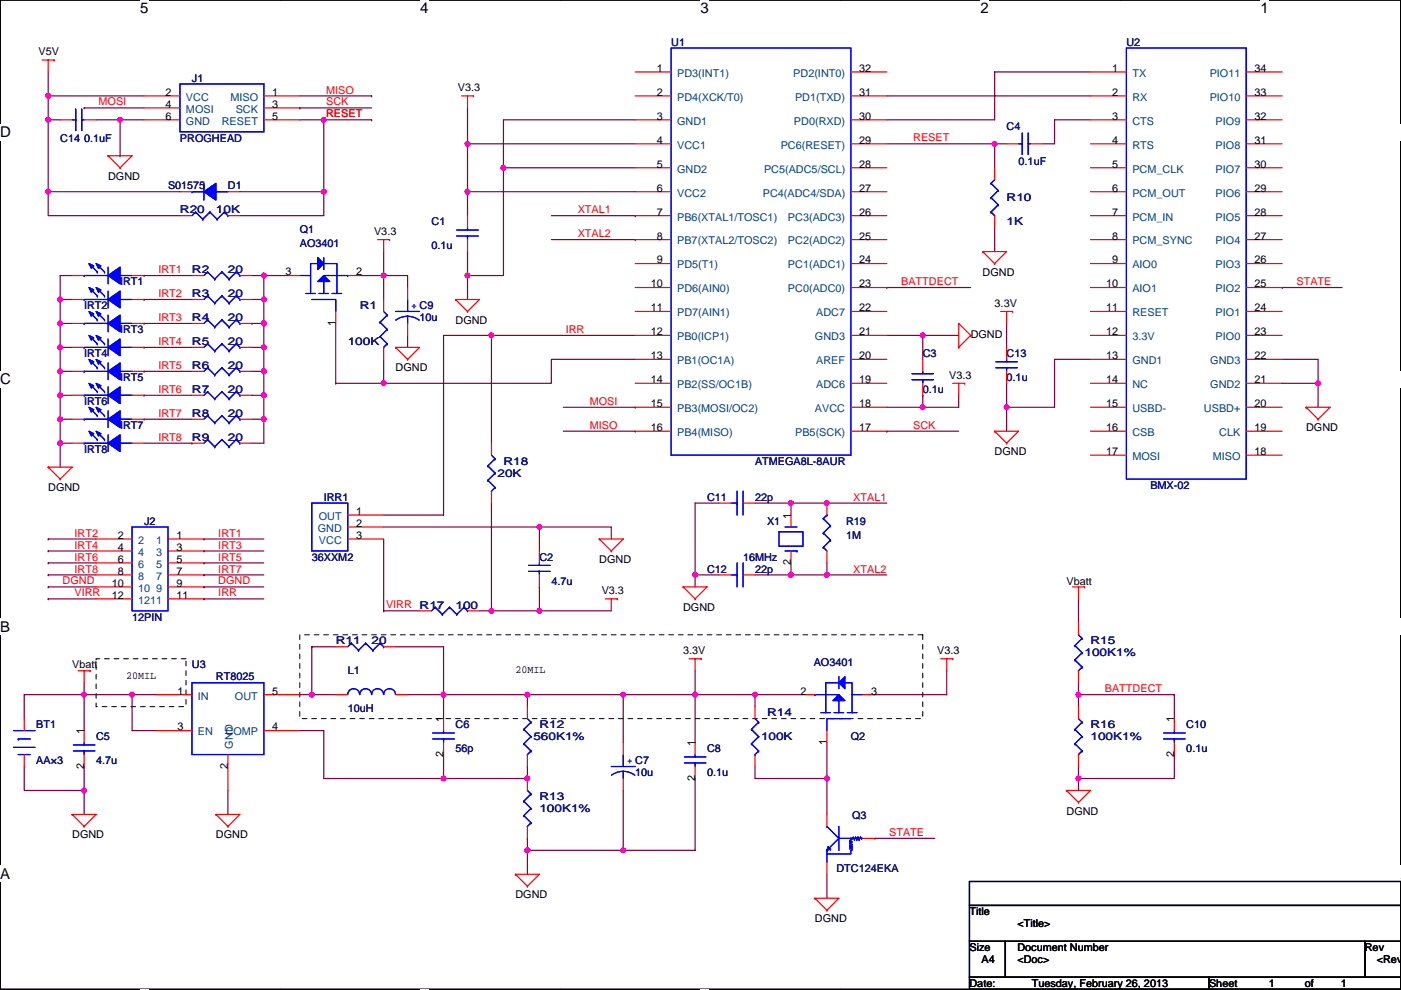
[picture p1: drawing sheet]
<svg xmlns="http://www.w3.org/2000/svg" width="297mm" height="210mm" viewBox="0 0 297 210" stroke-linecap="round" stroke-linejoin="round" font-family="sans-serif">
<path d="M.1 0h296.9v209.8h-296.9z" fill="none" stroke="#000" stroke-width=".25"/>
<g fill="#fff">
<path d="M29.7 0h1.8v3.5h-1.8z"/>
<path d="M29.7 209.8l1.8 .1z"/>
</g>
<path d="M59.4 0h.1M59.4 209.8h.1" fill="none" stroke="#000" stroke-width=".25"/>
<g fill="#fff">
<path d="M89.1 0h1.8v3.5h-1.8z"/>
<path d="M89.1 209.8l1.8 .1z"/>
</g>
<path d="M118.8 0h.1M118.8 209.8h.1" fill="none" stroke="#000" stroke-width=".25"/>
<g fill="#fff">
<path d="M148.5 0h1.8v3.5h-1.8z"/>
<path d="M148.5 209.8l1.8 .1z"/>
</g>
<path d="M178.2 0h.1M178.2 209.8h.1" fill="none" stroke="#000" stroke-width=".25"/>
<g fill="#fff">
<path d="M207.9 0h1.7v3.5h-1.7z"/>
<path d="M207.9 209.8l1.7 .1z"/>
</g>
<path d="M237.6 0h.1M237.6 209.8h.1" fill="none" stroke="#000" stroke-width=".25"/>
<g fill="#fff">
<path d="M267.3 0h1.7v3.5h-1.7z"/>
<path d="M267.3 209.8l1.7 .1z"/>
<path d="M.1 26.2h2.2v3.6h-2.2z"/>
<path d="M297 26.2v3.6z"/>
<path d="M.1 78.7h2.2v3.5h-2.2z"/>
<path d="M297 78.7v3.5z"/>
</g>
<path d="M.1 52.5h.1M297 52.5h.1" fill="none" stroke="#000" stroke-width=".25"/>
<g fill="#fff">
<path d="M.1 131.1h2.1v3.6h-2.1z"/>
<path d="M297 131.1v3.6z"/>
</g>
<path d="M.1 104.9h.1M297 104.9h.1" fill="none" stroke="#000" stroke-width=".25"/>
<g fill="#fff">
<path d="M0 183.6h2.2v3.5h-2.2z"/>
<path d="M297 183.6v3.5z"/>
</g>
<path d="M.1 157.4h.1M297 157.4h.1M205.5 199.7h7.7v7.6h-7.7zM205.5 187h91.5v5h-91.5zM205.5 192h91.5v7.7h-91.5zM213.2 199.7h76.2v7.6h-76.2zM289.4 199.7h7.6v7.6h-7.6zM205.5 207.3h50.8v2.5h-50.8zM256.3 207.3h40.7v2.5h-40.7z" fill="none" stroke="#000" stroke-width=".25"/>
<g fill="none" stroke="#800040" stroke-width=".25">
<path d="M10.2 15.3v5h20.3M231.2 15.3h-20.3v10.1h-22.9M10.2 25.4v15.3h28M10.2 25.4h.1M10.2 20.3v5.1h2.6M10.2 20.3h.1M17.8 22.9h.1M17.8 22.9h12.7M20.4 25.4h5.1v7.6M25.5 33h.1M25.5 25.4h5M63.6 22.9h.1"/>
<path d="M63.6 20.3h15.2M63.6 22.9h15.2M63.6 25.4h15.2M68.6 25.4h.1M68.6 25.4v15.3M78.8 20.3h.1M78.8 25.4h.1M99.1 30.5h.1M99.1 22.9v7.6M99.1 30.5v10.2M99.1 30.5h35.6M106.7 35.6h.1"/>
<path d="M106.7 35.6h28M106.7 35.6v22.8h-7.6v-5M134.7 25.4h-28v10.2M188 20.3h43.2M188 30.5h22.9M210.9 30.5h2.5M210.9 30.5h.1M210.9 30.5v5.1M231.2 25.4h-7.6v5.1h-2.6M10.2 40.7v5h28M15.3 58.4h-2.5v5.1M30.5 58.4h.1"/>
<path d="M30.5 58.4h10.2M50.9 40.7h17.7M53.4 58.4h2.5M55.9 58.4h5.1M55.9 58.4h.1M55.9 58.4v10.2M68.6 40.7v5h-17.7M76.3 58.4h5M81.3 58.4h.1M81.3 53.4v5M81.3 58.4h5.1v2.6M81.3 58.4v5.1"/>
<path d="M99.1 40.7h.1M99.1 40.7v5M99.1 53.4h.1M99.1 58.4v5.1M99.1 40.7h35.6M116.9 45.7h17.8M116.9 50.8h17.8M134.7 45.7h.1M134.7 50.8h.1M210.9 48.3v5.1M12.8 63.5h2.5M12.8 63.5h.1"/>
<path d="M12.8 68.6h2.5M12.8 68.6h.1M12.8 73.7h2.5M12.8 78.8h.1M12.8 78.8h2.5M12.8 73.7h.1M12.8 63.5v20.3M30.5 78.8h.1M30.5 68.6h.1M30.5 73.7h.1M30.5 63.5h.1M30.5 68.6h10.2"/>
<path d="M30.5 78.8h10.2M30.5 73.7h10.2M30.5 63.5h10.2M53.4 63.5h2.5M53.4 68.6h.1M53.4 73.7h2.5M53.4 78.8h2.5M53.4 68.6h2.5M55.9 63.5h.1M55.9 68.6v5.1M55.9 73.7h.1M55.9 78.8h.1"/>
<path d="M55.9 73.7v20.3h-2.5M71.2 68.6v12.7M81.3 76.2v5.1M86.4 71.1v2.6M104.2 71.1h-10.2v38.1h-12.7M104.2 71.1h.1M104.2 71.1h30.5M104.2 71.1v22.9M134.7 76.2h-17.8v5.1h-35.6M188 71.1h7.6M188 61h.1M188 61h17.8"/>
<path d="M195.6 71.1h.1M195.6 71.1v5.1M195.6 71.1h7.7M213.4 68.6v5.1M231.2 76.2h-7.6v10.2h-10.2M271.8 61h.1M271.8 76.2h7.7v5.1M271.8 61h12.7M12.8 83.8h.1M12.8 83.8v5.1M12.8 88.9h.1M12.8 88.9v5.1"/>
<path d="M12.8 94h.1M12.8 94v5.1M12.8 88.9h2.5M12.8 83.8h2.5M12.8 94h2.5M30.5 88.9h.1M30.5 83.8h.1M30.5 88.9h10.2M30.5 83.8h10.2M30.5 94h10.2M40.7 94h.1M53.4 83.8h2.5"/>
<path d="M53.4 88.9h2.5M55.9 88.9h.1M55.9 83.8h.1M71.2 81.3h.1M71.2 81.3h10.1M119.4 86.4h15.3M119.4 91.5h15.3M134.7 86.4h.1M134.7 91.5h.1M188 86.4h7.6M188 91.5h.1M188 91.5h15.3"/>
<path d="M195.6 83.8h.1M195.6 83.8v2.6M203.3 83.8v2.6h-7.7M213.4 86.4h.1M213.4 81.3v5.1M213.4 86.4v5.1M271.8 81.3h7.7M279.5 81.3h.1M279.5 81.3v5.1M10.2 114.3h.1M10.2 116.9h.1M10.2 119.4h.1"/>
<path d="M10.2 114.3h10.2M10.2 116.9h10.2M10.2 119.4h10.2M43.2 114.3h.1M43.2 116.9h.1M43.2 119.4h.1M43.2 114.3h12.7M43.2 116.9h12.7M43.2 119.4h12.7M81.3 114.3v15.3M81.3 111.8h33.1M104.2 106.7v22.9"/>
<path d="M114.4 111.8h.1M114.4 111.8v5.1M114.4 111.8h15.2v2.5M152.5 106.7h-5.1v15.2M160.1 106.7h7.6M167.7 106.7h.1M167.7 119.4v2.5M167.7 106.7v2.5M167.7 106.7h20.3M175.3 106.7h.1M175.3 119.4v2.5M10.2 121.9h.1"/>
<path d="M10.2 124.5h.1M10.2 127h.1M10.2 121.9h10.2M10.2 124.5h10.2M10.2 127h10.2M43.2 121.9h.1M43.2 124.5h.1M43.2 127h.1M43.2 121.9h12.7M43.2 124.5h12.7M43.2 127h12.7M66.1 137.2h5.1"/>
<path d="M66.1 137.2h.1M66.1 137.2v10.1M81.3 129.6h.1M81.3 129.6h7.7M83.9 137.2h10.1v10.1M101.7 129.6h2.5M104.2 129.6h.1M104.2 129.6h10.2M114.4 124.5h.1M114.4 129.6h15.2M114.4 124.5v5.1M147.4 121.9h5.1"/>
<path d="M147.4 121.9h.1M147.4 121.9v2.6M160.1 121.9h7.6M167.7 121.9h.1M167.7 121.9h20.3M175.3 121.9h.1M228.7 127v5.1M17.8 147.3h10.2M17.8 147.3h.1M17.8 144.8v2.5M17.8 147.3h-12.7v5.1M17.8 147.3v7.7"/>
<path d="M28 147.3v7.7h5.1M28 147.3h.1M28 147.3h5.1M63.6 155h5v10.1h25.4M63.6 147.3h2.5M66.1 147.3h5.1M86.4 147.3h7.6M94 147.3v5.1M94 147.3h.1M94 147.3h76.2M111.8 147.3v2.6M111.8 147.3h.1"/>
<path d="M132.1 147.3v10.2M132.1 147.3h.1M147.4 147.3v10.2M147.4 142.3v5M147.4 147.3h.1M160.1 147.3h.1M160.1 147.3v2.6M175.3 157.5v7.6M200.7 142.3v5h-15.2M228.7 147.3h.1M228.7 147.3v2.6M228.7 147.3h20.3"/>
<path d="M228.7 144.8v2.5M249 147.3h.1M249 147.3v5.1M5.1 162.6v5.1h12.7v-5.1M17.8 167.7h.1M17.8 167.7v5M48.3 167.7v5M94 160v5.1M94 165.1h.1M111.8 162.6h.1M111.8 177.8v2.6h20.3M111.8 177.8h.1"/>
<path d="M111.8 162.6v2.5h-17.8M132.1 167.7v12.7M147.4 165.1v15.3h-15.3M160.1 162.6v2.5h15.2M175.3 165.1h.1M175.3 165.1v7.6M185.5 177.8h.1M185.5 177.8h12.7M228.7 165.1h.1M228.7 162.6v2.5M228.7 165.1v2.6M249 160v5.1h-20.3"/>
<path d="M111.8 180.4h.1M111.8 180.4v5M132.1 180.4h.1M175.3 185.4v5.1"/>
</g>
<g fill="#f0f" stroke="#f0f" stroke-width=".25">
<circle cx="111.8" cy="180.3" r=".5"/>
<circle cx="111.8" cy="165.1" r=".5"/>
<circle cx="94" cy="147.3" r=".5"/>
<circle cx="132.1" cy="180.3" r=".5"/>
<circle cx="17.8" cy="167.6" r=".5"/>
<circle cx="28" cy="147.3" r=".5"/>
<circle cx="17.8" cy="147.3" r=".5"/>
<circle cx="147.4" cy="147.3" r=".5"/>
<circle cx="132.1" cy="147.3" r=".5"/>
<circle cx="210.9" cy="30.5" r=".5"/>
<circle cx="55.9" cy="68.6" r=".5"/>
<circle cx="55.9" cy="63.5" r=".5"/>
<circle cx="55.9" cy="78.7" r=".5"/>
<circle cx="55.9" cy="73.7" r=".5"/>
<circle cx="55.9" cy="88.9" r=".5"/>
<circle cx="81.3" cy="58.4" r=".5"/>
<circle cx="81.3" cy="81.3" r=".5"/>
<circle cx="55.9" cy="58.4" r=".5"/>
<circle cx="55.9" cy="83.8" r=".5"/>
<circle cx="12.7" cy="63.5" r=".5"/>
<circle cx="12.7" cy="68.6" r=".5"/>
<circle cx="12.7" cy="78.7" r=".5"/>
<circle cx="12.7" cy="83.8" r=".5"/>
<circle cx="12.7" cy="88.9" r=".5"/>
<circle cx="12.7" cy="94" r=".5"/>
<circle cx="99.1" cy="30.5" r=".5"/>
<circle cx="99.1" cy="40.6" r=".5"/>
<circle cx="106.7" cy="35.6" r=".5"/>
<circle cx="99.1" cy="58.4" r=".5"/>
<circle cx="104.2" cy="129.5" r=".5"/>
<circle cx="114.3" cy="129.5" r=".5"/>
<circle cx="114.3" cy="111.8" r=".5"/>
<circle cx="195.6" cy="71.1" r=".5"/>
<circle cx="195.6" cy="86.4" r=".5"/>
<circle cx="111.8" cy="147.3" r=".5"/>
<circle cx="213.4" cy="86.4" r=".5"/>
<circle cx="279.4" cy="81.3" r=".5"/>
<circle cx="12.7" cy="73.7" r=".5"/>
<circle cx="94" cy="165.1" r=".5"/>
<circle cx="175.3" cy="165.1" r=".5"/>
<circle cx="228.6" cy="147.3" r=".5"/>
<circle cx="228.6" cy="165.1" r=".5"/>
<circle cx="66.1" cy="147.3" r=".5"/>
<circle cx="160.1" cy="147.3" r=".5"/>
<circle cx="104.2" cy="71.1" r=".5"/>
<circle cx="175.3" cy="106.7" r=".5"/>
<circle cx="167.7" cy="106.7" r=".5"/>
<circle cx="167.7" cy="121.9" r=".5"/>
<circle cx="175.3" cy="121.9" r=".5"/>
<circle cx="147.4" cy="121.9" r=".5"/>
<circle cx="68.6" cy="25.4" r=".5"/>
<circle cx="68.6" cy="40.6" r=".5"/>
<circle cx="10.2" cy="40.6" r=".5"/>
<circle cx="10.2" cy="25.4" r=".5"/>
<circle cx="10.2" cy="20.3" r=".5"/>
<circle cx="25.4" cy="25.4" r=".5"/>
</g>
<g fill="none" stroke="#f00" stroke-width=".25">
<path d="M9 12.7h2.5M10.2 12.7v2.6M11.5 12.7h.1M134.7 15.3h7.6M180.4 15.3h7.6M231.2 15.3h7.6M264.2 15.3h7.6M12.8 25.4h2.5M17.8 25.4h2.6M22.9 33h5.1l-2.5 2.6M22.9 33h.1M22.9 33l2.6 2.6"/>
<path d="M25.5 35.6h.1M30.5 20.3h7.7M30.5 22.9h7.7M30.5 25.4h7.7M55.9 20.3h7.7M55.9 22.9h7.7M55.9 25.4h7.7M97.9 20.3h2.5M99.1 20.3v2.6M100.4 20.3h.1M134.7 20.3h7.6M134.7 25.4h7.6"/>
<path d="M134.7 30.5h7.6M134.7 35.6h7.6M180.4 20.3h7.6M180.4 25.4h7.6M180.4 30.5h7.6M180.4 35.6h7.6M210.9 35.6v2.5M213.4 30.5h2.6M218.5 30.5h2.5M231.2 20.3h7.6M231.2 25.4h7.6M231.2 30.5h7.6"/>
<path d="M231.2 35.6h7.6M264.2 20.3h7.6M264.2 25.4h7.6M264.2 30.5h7.6M264.2 35.6h7.6M15.3 58.4h2.5M28 58.4h2.5M38.2 40.7h2.5M38.2 45.7h2.5M40.7 58.4h2.5M48.3 40.7h2.6M48.3 45.7h2.6"/>
<path d="M50.9 58.4h2.5M61 58.4h2.6M73.7 58.4h2.6M80.1 50.8h2.5M81.3 50.8v2.6M82.6 50.8h.1M99.1 45.7v2.6M99.1 50.8v2.6M134.7 50.8h7.6M134.7 40.7h7.6M134.7 45.7h7.6M134.7 55.9h7.6"/>
<path d="M180.4 50.8h7.6M180.4 40.7h7.6M180.4 45.7h7.6M180.4 55.9h7.6M208.3 53.4h5.1l-2.5 2.5M208.3 53.4h.1M208.3 53.4l2.6 2.5M210.9 55.9h.1M210.9 45.7v2.6M231.2 50.8h7.6M231.2 40.7h7.6M231.2 45.7h7.6"/>
<path d="M231.2 55.9h7.6M264.2 50.8h7.6M264.2 40.7h7.6M264.2 45.7h7.6M264.2 55.9h7.6M15.3 73.7h2.5M15.3 78.8h2.5M15.3 63.5h2.5M15.3 68.6h2.5M28 73.7h2.5M28 78.8h2.5M28 63.5h2.5"/>
<path d="M28 68.6h2.5M40.7 73.7h2.5M40.7 78.8h2.5M40.7 63.5h2.5M40.7 68.6h2.5M50.9 73.7h2.5M50.9 78.8h2.5M50.9 63.5h2.5M50.9 68.6h2.5M71.2 66.1v2.5M81.3 63.5v2.6M81.3 73.7v2.5"/>
<path d="M83.9 73.7h5.1l-2.6 2.5M83.9 73.7h.1M83.9 73.7l2.5 2.5M86.4 76.2h.1M86.4 61v2.5M86.4 68.6v2.5M96.6 63.5h5.1l-2.6 2.6M96.6 63.5h.1M96.6 63.5l2.5 2.6M99.1 66.1h.1M134.7 66.1h7.6M134.7 61h7.6"/>
<path d="M134.7 71.1h7.6M134.7 76.2h7.6M180.4 66.1h7.6M180.4 61h7.6M180.4 71.1h7.6M180.4 76.2h7.6M195.6 76.2v2.6M203.3 73.7h.1M205.8 71.1l-2.5-2.5v5.1M205.8 71.1h.1M205.8 71.1l-2.5 2.6M212.1 66.1h2.6"/>
<path d="M213.4 66.1v2.5M213.4 73.7v2.5M213.4 78.8v2.5M214.7 66.1h.1M231.2 66.1h7.6M231.2 61h7.6M231.2 71.1h7.6M231.2 76.2h7.6M264.2 66.1h7.6M264.2 61h7.6M264.2 71.1h7.6M264.2 76.2h7.6"/>
<path d="M10.2 99.1h5.1l-2.5 2.5M10.2 99.1h.1M10.2 99.1l2.6 2.5M15.3 83.8h2.5M15.3 88.9h2.5M15.3 94h2.5M28 83.8h2.5M28 88.9h2.5M28 94h2.5M40.7 83.8h2.5M40.7 88.9h2.5M40.7 94h2.5"/>
<path d="M50.9 83.8h2.5M50.9 88.9h2.5M50.9 94h2.5M104.2 94v2.5M134.7 81.3h7.6M134.7 86.4h7.6M134.7 91.5h7.6M180.4 81.3h7.6M180.4 86.4h7.6M180.4 91.5h7.6M195.6 81.3v2.5M202 81.3h2.5"/>
<path d="M203.3 81.3v2.5M204.5 81.3h.1M210.9 91.5h5.1l-2.6 2.5M210.9 91.5h.1M210.9 91.5l2.5 2.5M213.4 94h.1M231.2 81.3h7.6M231.2 86.4h7.6M231.2 91.5h7.6M231.2 96.5h7.6M264.2 81.3h7.6M264.2 86.4h7.6"/>
<path d="M264.2 91.5h7.6M264.2 96.5h7.6M276.9 86.4h5.1l-2.5 2.5M276.9 86.4h.1M276.9 86.4l2.6 2.5M279.5 88.9h.1M12.8 101.6h.1M20.4 114.3h7.6M20.4 116.9h7.6M20.4 119.4h7.6M35.6 114.3h7.6M35.6 116.9h7.6"/>
<path d="M35.6 119.4h7.6M73.7 109.2h7.6M73.7 111.8h7.6M73.7 114.3h7.6M104.2 104.2v2.5M114.4 116.9v2.5M127.1 114.3h5l-2.5 2.6M127.1 114.3h.1M127.1 114.3l2.5 2.6M129.6 116.9h.1M152.5 106.7h2.5M157.5 106.7h2.6"/>
<path d="M167.7 109.2v2.6M167.7 116.9v2.5M175.3 106.7v2.5M175.3 116.9v2.5M20.4 127h7.6M20.4 124.5h7.6M20.4 121.9h7.6M35.6 127h7.6M35.6 124.5h7.6M35.6 121.9h7.6M71.2 137.2h2.5M81.3 137.2h2.6"/>
<path d="M89 129.6h2.5M99.1 129.6h2.6M114.4 121.9v2.6M128.3 127h2.6M129.6 127v2.6M130.9 127h.1M144.8 124.5h5.1l-2.5 2.5M144.8 124.5h.1M144.8 124.5l2.6 2.5M146.1 139.7h2.6M147.4 139.7v2.6M147.4 127h.1"/>
<path d="M148.7 139.7h.1M152.5 121.9h2.5M157.5 121.9h2.6M199.4 139.7h2.6M200.7 139.7v2.6M202 139.7h.1M227.4 124.5h2.5M228.7 124.5v2.5M228.7 132.1v2.5M229.9 124.5h.1M5.1 152.4v2.6M16.6 142.3h2.5"/>
<path d="M17.8 142.3v2.5M17.8 155v2.5M19.1 142.3h.1M33.1 147.3h7.6M33.1 155h7.6M55.9 147.3h7.7M55.9 155h7.7M71.2 147.3h2.5M83.9 147.3h2.5M94 152.4v2.6M94 157.5v2.5M111.8 149.9v2.5"/>
<path d="M132.1 157.5v2.5M147.4 157.5v2.5M160.1 149.9v2.5M170.2 147.3h2.6M175.3 155v2.5M182.9 147.3h2.6M228.7 142.3v2.5M228.7 149.9v2.5M249 152.4v2.6M249 157.5v2.5M5.1 160v2.6M15.3 172.7h5.1l-2.6 2.6"/>
<path d="M15.3 172.7h.1M15.3 172.7l2.5 2.6M17.8 175.3h.1M17.8 160v2.6M45.8 172.7h5.1l-2.6 2.6M45.8 172.7h.1M45.8 172.7l2.5 2.6M48.3 175.3h.1M48.3 160v7.7M111.8 160v2.6M111.8 165.1v2.6M111.8 175.3v2.5"/>
<path d="M132.1 165.1v2.6M147.4 162.6v2.5M160.1 160v2.6M175.3 172.7v2.6M182.9 177.8h2.6M226.1 167.7h5.1l-2.5 2.5M226.1 167.7h.1M226.1 167.7l2.6 2.5M228.7 170.2h.1M228.7 160v2.6M109.3 185.4h5.1l-2.6 2.6M109.3 185.4h.1"/>
<path d="M109.3 185.4l2.5 2.6M111.8 188h.1M172.8 190.5h5.1l-2.6 2.6M172.8 190.5h.1M172.8 190.5l2.5 2.6M175.3 193.1h.1M175.3 182.9v2.5"/>
</g>
<path d="M20.4 139.7h19v10.2h-19zM63.6 134.6h132v17.8h-132z" fill="none" stroke="#000" stroke-width=".21" stroke-dasharray="1 1 1 1 1 1 1 1"/>
<g fill="none" stroke="#00f" stroke-width=".25">
<path d="M38.2 17.8h17.7v10.2h-17.7zM142.3 10.2h38.1v86.3h-38.1zM238.8 10.2h25.4v91.4h-25.4zM15.3 25.4h.8M16.1 23.1v4.6M16.1 25.4h.1M17.3 25.4h.5M17.3 23.1v4.6M43.2 38.9v3.5M210.1 38.9h.1M210.1 38.9l1.5 1.5M210.9 38.1l-.8 .8"/>
<path d="M216 30.5h.7M216.7 28.2v4.6M216.7 30.5h.1M218 30.5h.5M218 28.2v4.6M17.8 58.4h.1M17.8 58.4h5.1M19.1 56.2l1.5 1.5M20.6 57.7h.1M20.6 56.2l1.6 1.5M22.2 57.7h.1M22.9 56.7v3.5"/>
<path d="M25.5 58.4h2.5M40.7 40.7h.1M40.7 40.7h2.5M41.5 45h.1M41.5 45l-.8 .7M41.5 45l1.5 1.5M43 46.5h.1M44 57.7h.1M44 57.7l-.8 .7M44 57.7l1.5 1.5M44.5 45h.1M44.5 45l-1.5 1.5"/>
<path d="M44.5 45l1.5 1.5M45.5 59.2h.1M45.8 40.7h.1M45.8 40.7h2.5M46 46.5h.1M47.1 57.7h.1M47.1 57.7l-1.6 1.5M47.1 57.7l1.5 1.5M47.6 45h.1M47.6 45l-1.6 1.5M47.6 45l.7 .7M48.3 45.7h.1"/>
<path d="M48.6 59.2h.1M50.1 57.7h.1M50.1 57.7l-1.5 1.5M50.1 57.7l.8 .7M50.9 58.4h.1M63.6 58.4h2.2M67.4 55.9h-1.6v6.4M68.6 54.6v2.6M68.6 55.9h2.8v6.4M68.6 59.7v2.6M68.6 58.4h5.1M73.7 58.4h.1"/>
<path d="M96.8 50.1h4.6M96.8 48.8h4.6M99.1 48.3v.5M99.1 50.1h.1M99.1 50.1v.7M210.1 41.9h.1M210.1 45h.1M210.1 41.9l1.5 1.6M210.1 45l.8 .7M210.9 45.7h.1M211.6 40.4h.1M211.6 43.5h.1"/>
<path d="M211.6 40.4l-1.5 1.5M211.6 43.5l-1.5 1.5M17.8 73.7h.1M17.8 78.8h.1M17.8 63.5h.1M17.8 68.6h.1M17.8 73.7h5.1M17.8 78.8h5.1M17.8 63.5h5.1M17.8 68.6h5.1M19.1 71.4l1.5 1.5M19.1 76.5l1.5 1.5"/>
<path d="M19.1 61.2l1.5 1.6M19.1 66.3l1.5 1.5M20.6 72.9h.1M20.6 78h.1M20.6 62.8h.1M20.6 67.8h.1M20.6 71.4l1.6 1.5M20.6 76.5l1.6 1.5M20.6 61.2l1.6 1.6M20.6 66.3l1.6 1.5M22.2 72.9h.1M22.2 78h.1"/>
<path d="M22.2 62.8h.1M22.2 67.8h.1M22.9 71.9v3.6M22.9 77v3.5M22.9 61.7v3.6M22.9 66.8v3.6M25.5 73.7h2.5M25.5 78.8h2.5M25.5 63.5h2.5M25.5 68.6h2.5M44 78h.1M44 62.8h.1"/>
<path d="M44 67.8h.1M44 72.9h.1M44 78l-.8 .8M44 78l1.5 1.5M44 62.8l-.8 .7M44 62.8l1.5 1.5M44 67.8l-.8 .8M44 67.8l1.5 1.6M44 72.9l-.8 .8M44 72.9l1.5 1.5M45.5 79.5h.1M45.5 64.3h.1"/>
<path d="M45.5 69.4h.1M45.5 74.4h.1M47.1 78h.1M47.1 62.8h.1M47.1 67.8h.1M47.1 72.9h.1M47.1 78l-1.6 1.5M47.1 78l1.5 1.5M47.1 62.8l-1.6 1.5M47.1 62.8l1.5 1.5M47.1 67.8l-1.6 1.6M47.1 67.8l1.5 1.6"/>
<path d="M47.1 72.9l-1.6 1.5M47.1 72.9l1.5 1.5M48.6 79.5h.1M48.6 64.3h.1M48.6 69.4h.1M48.6 74.4h.1M50.1 78h.1M50.1 62.8h.1M50.1 67.8h.1M50.1 72.9h.1M50.1 78l-1.5 1.5M50.1 78l.8 .8"/>
<path d="M50.1 62.8l-1.5 1.5M50.1 62.8l.8 .7M50.1 67.8l-1.5 1.6M50.1 67.8l.8 .8M50.1 72.9l-1.5 1.5M50.1 72.9l.8 .8M50.9 78.8h.1M50.9 63.5h.1M50.9 68.6h.1M50.9 73.7h.1M64.8 62.3h2.1M66.1 63.5h5.1v2.6"/>
<path d="M67.6 62.3h2.1M70.4 62.3h2.1M80.6 68.3h.1M80.6 71.4h.1M80.6 68.3l1.5 1.6M80.6 71.4l1.5 1.5M81.3 73.7h.1M81.3 66.1l.8 .7M82.1 66.8h.1M82.1 69.9h.1M82.1 72.9h.1M82.1 66.8l-1.5 1.5"/>
<path d="M82.1 69.9l-1.5 1.5M82.1 72.9l-.8 .8M83.9 66.1h5.1M86.4 67.1l1 .1 1.5 .7M86.4 67.1l-1 .1-1.5 .7M86.4 67.1v1.5M86.4 63.5v2.6M193.4 79.3h4.5M195.6 78.8v.5M211.1 78h4.6M211.1 76.7h4.6M213.4 76.2v.5"/>
<path d="M213.4 78h.1M213.4 78v.8M17.8 83.8h.1M17.8 88.9h.1M17.8 94h.1M17.8 83.8h5.1M17.8 88.9h5.1M17.8 94h5.1M19.1 81.6l1.5 1.5M19.1 86.6l1.5 1.6M19.1 91.7l1.5 1.5M20.6 83.1h.1"/>
<path d="M20.6 88.2h.1M20.6 93.2h.1M20.6 81.6l1.6 1.5M20.6 86.6l1.6 1.6M20.6 91.7l1.6 1.5M22.2 83.1h.1M22.2 88.2h.1M22.2 93.2h.1M22.9 82.1v3.5M22.9 87.1v3.6M22.9 92.2v3.6M25.5 83.8h2.5"/>
<path d="M25.5 88.9h2.5M25.5 94h2.5M44 83.1h.1M44 88.2h.1M44 93.2h.1M44 83.1l-.8 .7M44 83.1l1.5 1.5M44 88.2l-.8 .7M44 88.2l1.5 1.5M44 93.2l-.8 .8M44 93.2l1.5 1.6M45.5 84.6h.1"/>
<path d="M45.5 89.7h.1M45.5 94.8h.1M47.1 83.1h.1M47.1 88.2h.1M47.1 93.2h.1M47.1 83.1l-1.6 1.5M47.1 83.1l1.5 1.5M47.1 88.2l-1.6 1.5M47.1 88.2l1.5 1.5M47.1 93.2l-1.6 1.6M47.1 93.2l1.5 1.6M48.6 84.6h.1"/>
<path d="M48.6 89.7h.1M48.6 94.8h.1M50.1 83.1h.1M50.1 88.2h.1M50.1 93.2h.1M50.1 83.1l-1.5 1.5M50.1 83.1l.8 .7M50.1 88.2l-1.5 1.5M50.1 88.2l.8 .7M50.1 93.2l-1.5 1.6M50.1 93.2l.8 .8M50.9 83.8h.1"/>
<path d="M50.9 88.9h.1M50.9 94h.1M103.4 98.8h.1M103.4 98.8l1.6 1.6M104.2 96.5l.8 .8M105 97.3h.1M105 97.3l-1.6 1.5M193.4 80.5h4.5M195.6 80.5h.1M195.6 80.5v.8M28 111.8h7.6v17.8h-7.6zM66.1 106.7h7.6v10.2h-7.6z"/>
<path d="M103.4 101.9h.1M103.4 101.9l1.6 1.5M104.2 104.2h.1M105 100.4h.1M105 103.4h.1M105 100.4l-1.6 1.5M105 103.4l-.8 .8M112.1 119.9h4.5M114.4 119.4v.5M155 106.7h1.3M156.3 119.4v5.1M156.3 104.2v5"/>
<path d="M156.3 106.7h.1M157.5 119.4v5.1M157.5 104.2v5M165.2 112.8h5v3h-5zM166.4 111.8h2.6M166.4 116.9h2.6M169 116.9h.1M174.6 116.1h.1M174.6 113.1h.1M174.6 110h.1M174.6 116.1l.7 .8M174.6 113.1l1.5 1.5"/>
<path d="M174.6 110l1.5 1.5M175.3 109.2h.1M175.3 109.2l-.7 .8M176.1 114.6h.1M176.1 111.5h.1M176.1 114.6l-1.5 1.5M176.1 111.5l-1.5 1.6M74.5 136.4h.1M74.5 136.4l-.8 .8M74.5 136.4l1.5 1.5M76 137.9h.1M77.5 136.4h.1"/>
<path d="M77.5 136.4l-1.5 1.5M77.5 136.4l1.6 1.5M79.1 137.9h.1M80.6 136.4h.1M80.6 136.4l-1.5 1.5M80.6 136.4l.7 .8M81.3 137.2h.1M92.3 128.8h.1M92.3 128.8l-.8 .8M92.3 128.8l1.5 1.5M93.8 130.3h.1M95.3 128.8h.1"/>
<path d="M95.3 128.8l-1.5 1.5M95.3 128.8l1.5 1.5M96.8 130.3h.1M98.4 128.8h.1M98.4 128.8l-1.6 1.5M98.4 128.8l.7 .8M99.1 129.6h.1M112.1 121.2h4.5M114.4 121.2h.1M114.4 121.2v.7M155 121.9h1.3M156.3 121.9h.1"/>
<path d="M227.9 136.9h.1M227.9 140h.1M227.9 136.9l1.5 1.6M227.9 140l1.5 1.5M228.7 134.6l.7 .8M229.4 135.4h.1M229.4 138.5h.1M229.4 135.4l-1.5 1.5M229.4 138.5l-1.5 1.5M2.9 155h4.5M2.9 158.5h4.5M3.9 156.7h.1"/>
<path d="M3.9 156.7h2.5M15.6 159.3h4.5M15.6 158h4.5M17.8 157.5v.5M17.8 159.3h.1M17.8 159.3v.7M40.7 144.8h15.2v15.2h-15.2zM73.7 147.3a1.26 1.26 0 0 1 1.3-1.2 1.26 1.26 0 0 1 1.2 1.2M76.3 147.3a1.26 1.26 0 0 1 1.2-1.2 1.26 1.26 0 0 1 1.3 1.2M78.8 147.3a1.26 1.26 0 0 1 1.3-1.2 1.26 1.26 0 0 1 1.2 1.2M81.3 147.3a1.26 1.26 0 0 1 1.3-1.2 1.26 1.26 0 0 1 1.3 1.2M91.8 156.7h4.5"/>
<path d="M91.8 155.5h4.5M94 155v.5M94 156.7h.1M94 156.7v.8M111.1 154.7h.1M111.1 157.8h.1M111.1 154.7l1.5 1.5M111.1 157.8l1.5 1.5M111.8 152.4l.8 .8M112.6 153.2h.1M112.6 156.2h.1M112.6 159.3h.1"/>
<path d="M112.6 153.2l-1.5 1.5M112.6 156.2l-1.5 1.6M112.6 159.3l-.8 .7M159.3 154.7h.1M159.3 157.8h.1M159.3 154.7l1.5 1.5M159.3 157.8l1.5 1.5M160.1 152.4l.7 .8M160.8 153.2h.1M160.8 156.2h.1M160.8 159.3h.1M160.8 153.2l-1.5 1.5"/>
<path d="M160.8 156.2l-1.5 1.6M160.8 159.3l-.7 .7M172.8 147.3h.1M172.8 147.3h5.1M174 151.2h2.1M176.8 151.2h2.1M177.9 143.5v2.6M177.9 144.8h-2.8v6.4M177.9 148.6v2.6M179.1 144.8h1.6v6.4M179.6 151.2h2.1M180.4 152.4h-5.1v2.6"/>
<path d="M180.7 147.3h2.2M227.9 154.7h.1M227.9 157.8h.1M227.9 154.7l1.5 1.5M227.9 157.8l1.5 1.5M228.7 142.3h.1M228.7 152.4l.7 .8M229.4 153.2h.1M229.4 156.2h.1M229.4 159.3h.1M229.4 141.5h.1M229.4 153.2l-1.5 1.5"/>
<path d="M229.4 156.2l-1.5 1.6M229.4 159.3l-.7 .7M229.4 141.5l-.7 .8M246.7 156.7h4.6M246.7 155.5h4.6M249 155v.5M249 156.7h.1M249 156.7v.8M3.9 160h2.5M111.1 169.9h.1M111.1 173h.1M111.1 169.9l1.5 1.6"/>
<path d="M111.1 173l1.5 1.5M111.8 175.3h.1M111.8 160h.1M111.8 167.7l.8 .7M112.6 168.4h.1M112.6 171.5h.1M112.6 174.5h.1M112.6 168.4l-1.5 1.5M112.6 171.5l-1.5 1.5M112.6 174.5l-.8 .8M129.6 162.6h5.1M132.1 163.6l1.1 .1 1.4 .7"/>
<path d="M132.1 163.6l-1 .1-1.5 .7M132.1 163.6v1.5M132.1 160v2.6M145.1 161.8h4.6M145.1 160.5h4.6M147.4 160v.5M147.4 161.8h.1M147.4 161.8v.8M160.1 160h.1M175.3 175.3h.1M175.3 175.3l2.6 2.5M177.9 175.3v5.1"/>
<path d="M177.9 177.8h2.5M177.9 177.8l-2.6 2.6M180.1 178.8h.1M180.1 179.3h.1M180.1 179.9h.1M180.1 178.3h.1M180.1 178.3l.6 .3-.6 .2M180.1 178.8l.6 .3M180.1 179.3l.6 .3M180.1 179.9l.6 .2M180.4 177.8v.3M180.4 178.1h.1"/>
<path d="M180.4 177.8h.3M180.4 178.1l-.3 .2M180.7 179.1h.1M180.7 179.6h.1M180.7 177.8h.1M180.7 179.1l-.6 .2M180.7 179.6l-.6 .3M180.7 177.8l.2-.2 .3 .5M181.2 178.1h.1M181.4 177.6h.1M181.4 177.6l-.2 .5M181.4 177.6l.3 .5"/>
<path d="M181.7 178.1h.1M181.9 177.6h.1M181.9 177.6l-.2 .5M181.9 177.6l.3 .5M182.2 178.1h.1M182.4 177.6h.1M182.4 177.6l-.2 .5M182.4 177.6l.3 .2M182.7 177.8h.1M182.7 177.8h.2M228.7 160h.1M175.3 180.4h.1"/>
<path d="M175.3 180.4v2.5M176.1 180.1h.1M176.1 180.1l-.5-.5-.3 .8M176.1 180.1l-.8 .3M180.7 180.1h.1M180.7 180.1l-.3 .3v.7h-5.1"/>
</g>
<g fill="#00f" stroke="#00f" stroke-width=".25">
<path d="M22.9 73.7l2.6-1.8v3.6z" fill-rule="evenodd"/>
<path d="M18.9 71.1l1 .5-.5 .6z" fill-rule="evenodd"/>
<path d="M20.4 71.1l1 .5-.5 .6z" fill-rule="evenodd"/>
<path d="M22.9 73.7l2.6-1.8v3.6z" fill-rule="evenodd"/>
<path d="M18.9 71.1l1 .5-.5 .6z" fill-rule="evenodd"/>
<path d="M20.4 71.1l1 .5-.5 .6z" fill-rule="evenodd"/>
<path d="M22.9 78.8l2.6-1.8v3.5z" fill-rule="evenodd"/>
<path d="M18.9 76.2l1 .5-.5 .5z" fill-rule="evenodd"/>
<path d="M20.4 76.2l1 .5-.5 .5z" fill-rule="evenodd"/>
<path d="M22.9 78.8l2.6-1.8v3.5z" fill-rule="evenodd"/>
<path d="M18.9 76.2l1 .5-.5 .5z" fill-rule="evenodd"/>
<path d="M20.4 76.2l1 .5-.5 .5z" fill-rule="evenodd"/>
<path d="M43.2 40.7l2.6-1.8v3.5z" fill-rule="evenodd"/>
<path d="M43.2 40.7l2.6-1.8v3.5z" fill-rule="evenodd"/>
<path d="M22.9 83.8l2.6-1.7v3.5z" fill-rule="evenodd"/>
<path d="M18.9 81.3l1 .5-.5 .5z" fill-rule="evenodd"/>
<path d="M20.4 81.3l1 .5-.5 .5z" fill-rule="evenodd"/>
<path d="M22.9 83.8l2.6-1.7v3.5z" fill-rule="evenodd"/>
<path d="M18.9 81.3l1 .5-.5 .5z" fill-rule="evenodd"/>
<path d="M20.4 81.3l1 .5-.5 .5z" fill-rule="evenodd"/>
<path d="M67.4 59.7l1.2-1.3 1.3 1.3z" fill-rule="evenodd"/>
<path d="M67.4 54.6l1.2 1.3-1.2 1.3z" fill-rule="evenodd"/>
<path d="M67.4 59.7l1.2-1.3 1.3 1.3z" fill-rule="evenodd"/>
<path d="M67.4 54.6l1.2 1.3-1.2 1.3z" fill-rule="evenodd"/>
<path d="M22.9 88.9l2.6-1.8v3.6z" fill-rule="evenodd"/>
<path d="M18.9 86.4l1 .5-.5 .5z" fill-rule="evenodd"/>
<path d="M20.4 86.4l1 .5-.5 .5z" fill-rule="evenodd"/>
<path d="M22.9 88.9l2.6-1.8v3.6z" fill-rule="evenodd"/>
<path d="M18.9 86.4l1 .5-.5 .5z" fill-rule="evenodd"/>
<path d="M20.4 86.4l1 .5-.5 .5z" fill-rule="evenodd"/>
<path d="M22.9 94l2.6-1.8v3.6z" fill-rule="evenodd"/>
<path d="M18.9 91.5l1 .5-.5 .5z" fill-rule="evenodd"/>
<path d="M20.4 91.5l1 .5-.5 .5z" fill-rule="evenodd"/>
<path d="M22.9 94l2.6-1.8v3.6z" fill-rule="evenodd"/>
<path d="M18.9 91.5l1 .5-.5 .5z" fill-rule="evenodd"/>
<path d="M20.4 91.5l1 .5-.5 .5z" fill-rule="evenodd"/>
<path d="M176.6 148.6l1.3-1.3 1.2 1.3z" fill-rule="evenodd"/>
<path d="M177.9 144.8l1.2-1.3v2.6z" fill-rule="evenodd"/>
<path d="M176.6 148.6l1.3-1.3 1.2 1.3z" fill-rule="evenodd"/>
<path d="M177.9 144.8l1.2-1.3v2.6z" fill-rule="evenodd"/>
<path d="M22.9 58.4l2.6-1.7v3.5z" fill-rule="evenodd"/>
<path d="M18.9 55.9l1 .5-.5 .5z" fill-rule="evenodd"/>
<path d="M20.4 55.9l1 .5-.5 .5z" fill-rule="evenodd"/>
<path d="M22.9 58.4l2.6-1.7v3.5z" fill-rule="evenodd"/>
<path d="M18.9 55.9l1 .5-.5 .5z" fill-rule="evenodd"/>
<path d="M20.4 55.9l1 .5-.5 .5z" fill-rule="evenodd"/>
<path d="M22.9 63.5l2.6-1.8v3.6z" fill-rule="evenodd"/>
<path d="M18.9 61l1 .5-.5 .5z" fill-rule="evenodd"/>
<path d="M20.4 61l1 .5-.5 .5z" fill-rule="evenodd"/>
<path d="M22.9 63.5l2.6-1.8v3.6z" fill-rule="evenodd"/>
<path d="M18.9 61l1 .5-.5 .5z" fill-rule="evenodd"/>
<path d="M20.4 61l1 .5-.5 .5z" fill-rule="evenodd"/>
<path d="M22.9 68.6l2.6-1.8v3.6z" fill-rule="evenodd"/>
<path d="M18.9 66.1l1 .5-.5 .5z" fill-rule="evenodd"/>
<path d="M20.4 66.1l1 .5-.5 .5z" fill-rule="evenodd"/>
<path d="M22.9 68.6l2.6-1.8v3.6z" fill-rule="evenodd"/>
<path d="M18.9 66.1l1 .5-.5 .5z" fill-rule="evenodd"/>
<path d="M20.4 66.1l1 .5-.5 .5z" fill-rule="evenodd"/>
</g>
<g font-size="3.2">
<text x="29.7" y="2.8">5</text>
<text x="89.1" y="2.8">4</text>
<text x="148.5" y="2.8">3</text>
<text x="207.9" y="2.8">2</text>
<text x="267.3" y="2.8">1</text>
<text x=".1" y="29.1">D</text>
<text x=".1" y="81.5">C</text>
<text x=".1" y="134">B</text>
<text x=".1" y="186.4">A</text>
<text x="297" y="186.4">A</text>
</g>
<g font-size="2.3">
<text x="8.2" y="11.7">V5V</text>
<text x="139.3" y="15.2">1</text>
<text x="182.2" y="15.2">32</text>
<text x="235.8" y="15.2">1</text>
<text x="266" y="15.2">34</text>
<text x="35.1" y="20.3">2</text>
<text x="35.1" y="22.9">4</text>
<text x="57.7" y="22.9">3</text>
<text x="57.7" y="20.3">1</text>
<text x="97.1" y="19.3">V3.3</text>
<text x="139.3" y="20.3">2</text>
<text x="182.2" y="20.3">31</text>
<text x="235.8" y="20.3">2</text>
<text x="266" y="20.3">33</text>
<text x="35.1" y="25.4">6</text>
<text x="57.7" y="25.4">5</text>
<text x="139.3" y="25.4">3</text>
<text x="182.2" y="25.4">30</text>
<text x="235.8" y="25.4">3</text>
<text x="266" y="25.4">32</text>
<text x="139.3" y="30.5">4</text>
<text x="139.3" y="35.6">5</text>
<text x="182.2" y="30.5">29</text>
<text x="182.2" y="35.6">28</text>
<text x="235.8" y="30.5">4</text>
<text x="235.8" y="35.6">5</text>
<text x="266" y="35.6">30</text>
<text x="266" y="30.5">31</text>
<text x="22.9" y="38.1">DGND</text>
<text x="139.3" y="40.6">6</text>
<text x="182.2" y="40.6">27</text>
<text x="235.8" y="40.6">6</text>
<text x="266" y="40.6">29</text>
<text x="139.3" y="45.7">7</text>
<text x="182.2" y="45.7">26</text>
<text x="235.8" y="45.7">7</text>
<text x="266" y="45.7">28</text>
<text x="79.3" y="49.8">V3.3</text>
<text x="139.3" y="50.8">8</text>
<text x="182.2" y="50.8">25</text>
<text x="235.8" y="50.8">8</text>
<text x="266" y="50.8">27</text>
<text x="60.5" y="58.4">3</text>
<text x="75.5" y="58.4">2</text>
<text x="139.3" y="55.9">9</text>
<text x="182.2" y="55.9">24</text>
<text x="208.3" y="58.5">DGND</text>
<text x="235.8" y="55.9">9</text>
<text x="266" y="55.9">26</text>
<text x="138" y="61">10</text>
<text x="182.2" y="61">23</text>
<text x="210.9" y="65.1">3.3V</text>
<text x="234.5" y="61">10</text>
<text x="266" y="61">25</text>
<text x="71.2" y="69.1" transform="rotate(-90 71.2 69.1)">1</text>
<text x="96.6" y="68.6">DGND</text>
<text x="138" y="66">11</text>
<text x="138" y="71.1">12</text>
<text x="182.2" y="66">22</text>
<text x="182.2" y="71.1">21</text>
<text x="205.8" y="71.7">DGND</text>
<text x="234.5" y="66">11</text>
<text x="234.5" y="71.1">12</text>
<text x="266" y="71.1">23</text>
<text x="266" y="66">24</text>
<text x="138" y="76.2">13</text>
<text x="182.2" y="76.2">20</text>
<text x="234.5" y="76.2">13</text>
<text x="266" y="76.2">22</text>
<text x="83.9" y="78.8">DGND</text>
<text x="138" y="81.3">14</text>
<text x="182.2" y="81.3">19</text>
<text x="201.2" y="80.3">V3.3</text>
<text x="234.5" y="81.3">14</text>
<text x="266" y="81.3">21</text>
<text x="138" y="86.4">15</text>
<text x="182.2" y="86.4">18</text>
<text x="234.5" y="86.4">15</text>
<text x="266" y="86.4">20</text>
<text x="138" y="91.4">16</text>
<text x="182.2" y="91.4">17</text>
<text x="234.5" y="91.4">16</text>
<text x="266" y="91.4">19</text>
<text x="276.9" y="91.5">DGND</text>
<text x="210.9" y="96.6">DGND</text>
<text x="234.5" y="96.5">17</text>
<text x="266" y="96.5">18</text>
<text x="10.2" y="104.2">DGND</text>
<text x="75.5" y="109.2">1</text>
<text x="75.5" y="111.8">2</text>
<text x="167.7" y="110" transform="rotate(-90 167.7 110)">1</text>
<text x="25" y="114.3">2</text>
<text x="25" y="116.8">4</text>
<text x="25" y="119.4">6</text>
<text x="37.4" y="114.3">1</text>
<text x="37.4" y="116.8">3</text>
<text x="37.4" y="119.4">5</text>
<text x="75.5" y="114.3">3</text>
<text x="127.1" y="119.4">DGND</text>
<text x="167.7" y="119.9" transform="rotate(-90 167.7 119.9)">2</text>
<text x="23.7" y="124.5">10</text>
<text x="25" y="121.9">8</text>
<text x="37.4" y="121.9">7</text>
<text x="37.4" y="124.5">9</text>
<text x="226.1" y="124">Vbatt</text>
<text x="23.7" y="127">12</text>
<text x="37.4" y="127">11</text>
<text x="127.6" y="126">V3.3</text>
<text x="144.8" y="129.6">DGND</text>
<text x="15.3" y="141.8">Vbatt</text>
<text x="109.3" y="142.8">20MIL</text>
<text x="144.8" y="138.7">3.3V</text>
<text x="198.7" y="138.7">V3.3</text>
<text x="26.7" y="144.1">20MIL</text>
<text x="37.7" y="147.3">1</text>
<text x="57.7" y="147.3">5</text>
<text x="169.7" y="147.3">2</text>
<text x="184.7" y="147.3">3</text>
<text x="17.8" y="155.7" transform="rotate(-90 17.8 155.7)">1</text>
<text x="37.7" y="154.9">3</text>
<text x="57.7" y="154.9">4</text>
<text x="94" y="153.2" transform="rotate(-90 94 153.2)">1</text>
<text x="249" y="153.2" transform="rotate(-90 249 153.2)">1</text>
<text x="94" y="160.6" transform="rotate(-90 94 160.6)">2</text>
<text x="147.4" y="158.3" transform="rotate(-90 147.4 158.3)">1</text>
<text x="175.3" y="158" transform="rotate(-90 175.3 158)">1</text>
<text x="249" y="160.6" transform="rotate(-90 249 160.6)">2</text>
<text x="17.8" y="163.1" transform="rotate(-90 17.8 163.1)">2</text>
<text x="48.3" y="163.1" transform="rotate(-90 48.3 163.1)">2</text>
<text x="147.4" y="165.7" transform="rotate(-90 147.4 165.7)">2</text>
<text x="226.1" y="172.8">DGND</text>
<text x="15.3" y="177.8">DGND</text>
<text x="45.8" y="177.8">DGND</text>
<text x="109.3" y="190.5">DGND</text>
<text x="172.8" y="195.6">DGND</text>
<text x="205.5" y="194.1">Title</text>
<text x="215.7" y="196.6">&lt;Title&gt;</text>
<text x="205.5" y="201.7">Size</text>
<text x="215.7" y="201.7">Document Number</text>
<text x="289.4" y="201.7">Rev</text>
<text x="205.5" y="209.3">Date:</text>
<text x="208.1" y="204.3">A4</text>
<text x="215.7" y="204.3">&lt;Doc&gt;</text>
<text x="218.8" y="209.3">Tuesday, February 26, 2013</text>
<text x="256.3" y="209.3">Sheet</text>
<text x="269" y="209.3">1</text>
<text x="276.7" y="209.3">of</text>
<text x="284.3" y="209.3">1</text>
<text x="291.9" y="204.3">&lt;Rev</text>
</g>
<g font-size="2.3" fill="#000080">
<text x="142.3" y="9.7">U1</text>
<text x="238.8" y="9.7">U2</text>
<text x="40.7" y="17.3">J1</text>
<text x="213.4" y="27.5">C4</text>
<text x="12.8" y="30">C14 0.1uF</text>
<text x="38.2" y="30">PROGHEAD</text>
<text x="216" y="35.1">0.1uF</text>
<text x="35.6" y="40.2">S01575</text>
<text x="48.3" y="40.2">D1</text>
<text x="38.2" y="45.3">R20</text>
<text x="45.8" y="45.3">10K</text>
<text x="91.5" y="47.8">C1</text>
<text x="213.4" y="42.7">R10</text>
<text x="213.4" y="47.8">1K</text>
<text x="63.6" y="49.3">Q1</text>
<text x="63.6" y="52.4">AO3401</text>
<text x="91.5" y="52.9">0.1u</text>
<text x="40.7" y="58">R2</text>
<text x="48.3" y="58">20</text>
<text x="17.8" y="65.6">IRT2</text>
<text x="25.5" y="60.5">IRT1</text>
<text x="40.7" y="63">R3</text>
<text x="48.3" y="63">20</text>
<text x="76.3" y="65.6">R1</text>
<text x="25.5" y="70.7">IRT3</text>
<text x="40.7" y="68.1">R4</text>
<text x="48.3" y="68.1">20</text>
<text x="89" y="68.1">10u</text>
<text x="17.8" y="75.7">IRT4</text>
<text x="40.7" y="73.2">R5</text>
<text x="48.3" y="73.2">20</text>
<text x="73.7" y="73.2">100K</text>
<text x="195.6" y="75.7">C3</text>
<text x="213.4" y="75.7">C13</text>
<text x="25.5" y="80.8">IRT5</text>
<text x="40.7" y="78.3">R6</text>
<text x="40.7" y="83.4">R7</text>
<text x="48.3" y="78.3">20</text>
<text x="48.3" y="83.4">20</text>
<text x="195.6" y="83.4">0.1u</text>
<text x="213.4" y="80.8">0.1u</text>
<text x="17.8" y="85.9">IRT6</text>
<text x="40.7" y="88.4">R8</text>
<text x="48.3" y="88.4">20</text>
<text x="25.5" y="91">IRT7</text>
<text x="40.7" y="93.5">R9</text>
<text x="48.3" y="93.5">20</text>
<text x="17.8" y="96.1">IRT8</text>
<text x="105.5" y="101.1">20K</text>
<text x="106.7" y="98.6">R18</text>
<text x="160.1" y="98.6">ATMEGA8L-8AUR</text>
<text x="68.6" y="106.2">IRR1</text>
<text x="149.9" y="106.2">C11</text>
<text x="160.1" y="106.2">22p</text>
<text x="243.9" y="103.7">BMX-02</text>
<text x="30.5" y="111.3">J2</text>
<text x="162.6" y="111.3">X1</text>
<text x="179.4" y="111.3">R19</text>
<text x="66.1" y="118.9">36XXM2</text>
<text x="114.4" y="118.9">C2</text>
<text x="157.5" y="118.9">16MHz</text>
<text x="179.4" y="114.3">1M</text>
<text x="116.9" y="124">4.7u</text>
<text x="149.9" y="121.5">C12</text>
<text x="160.1" y="121.5">22p</text>
<text x="28" y="131.6">12PIN</text>
<text x="89" y="129.1">R17</text>
<text x="96.6" y="129.1">100</text>
<text x="71.2" y="136.7">R11</text>
<text x="78.8" y="136.7">20</text>
<text x="231.2" y="136.7">R15</text>
<text x="40.7" y="141.8">U3</text>
<text x="73.7" y="143">L1</text>
<text x="172.5" y="141.3">AO3401</text>
<text x="229.9" y="139.2">100K1%</text>
<text x="45.8" y="144.3">RT8025</text>
<text x="7.7" y="154.5">BT1</text>
<text x="73.7" y="150.9">10uH</text>
<text x="96.6" y="154.5">C6</text>
<text x="114.4" y="154.5">R12</text>
<text x="162.6" y="151.9">R14</text>
<text x="231.2" y="154.5">R16</text>
<text x="251.5" y="154.5">C10</text>
<text x="20.4" y="157">C5</text>
<text x="96.6" y="159.6">56p</text>
<text x="113.1" y="157">560K1%</text>
<text x="149.9" y="159.6">C8</text>
<text x="161.4" y="157">100K</text>
<text x="180.4" y="157">Q2</text>
<text x="231.2" y="157">100K1%</text>
<text x="251.5" y="159.6">0.1u</text>
<text x="7.7" y="162.1">AA×3</text>
<text x="20.4" y="162.1">4.7u</text>
<text x="134.7" y="164.6">10u</text>
<text x="149.9" y="164.6">0.1u</text>
<text x="114.4" y="169.7">R13</text>
<text x="114.4" y="172.3">100K1%</text>
<text x="180.7" y="173.8">Q3</text>
<text x="177.4" y="185">DTC124EKA</text>
</g>
<g font-size="2.3" fill="#004080">
<text x="143.6" y="16.3">PD3(INT1)</text>
<text x="168.2" y="16.3">PD2(INT0)</text>
<text x="240.1" y="16.3">TX</text>
<text x="256.5" y="16.3">PIO11</text>
<text x="39.4" y="21.4">VCC</text>
<text x="39.4" y="23.9">MOSI</text>
<text x="48.8" y="21.4">MISO</text>
<text x="50" y="23.9">SCK</text>
<text x="143.6" y="21.4">PD4(XCK/T0)</text>
<text x="168.6" y="21.4">PD1(TXD)</text>
<text x="240.1" y="21.4">RX</text>
<text x="256.5" y="21.4">PIO10</text>
<text x="39.4" y="26.5">GND</text>
<text x="47" y="26.5">RESET</text>
<text x="143.6" y="26.5">GND1</text>
<text x="168.3" y="26.5">PD0(RXD)</text>
<text x="240.1" y="26.5">CTS</text>
<text x="257.7" y="26.5">PIO9</text>
<text x="143.6" y="31.5">VCC1</text>
<text x="165.5" y="31.5">PC6(RESET)</text>
<text x="240.1" y="31.5">RTS</text>
<text x="257.7" y="31.5">PIO8</text>
<text x="143.6" y="36.6">GND2</text>
<text x="143.6" y="41.7">VCC2</text>
<text x="161.7" y="41.7">PC4(ADC4/SDA)</text>
<text x="162" y="36.6">PC5(ADC5/SCL)</text>
<text x="240.1" y="36.6">PCM_CLK</text>
<text x="240.1" y="41.7">PCM_OUT</text>
<text x="257.7" y="41.7">PIO6</text>
<text x="257.7" y="36.6">PIO7</text>
<text x="143.6" y="46.8">PB6(XTAL1/TOSC1)</text>
<text x="167.1" y="46.8">PC3(ADC3)</text>
<text x="240.1" y="46.8">PCM_IN</text>
<text x="257.7" y="46.8">PIO5</text>
<text x="143.6" y="51.9">PB7(XTAL2/TOSC2)</text>
<text x="167.1" y="51.9">PC2(ADC2)</text>
<text x="240.1" y="51.9">PCM_SYNC</text>
<text x="257.7" y="51.9">PIO4</text>
<text x="143.6" y="56.9">PD5(T1)</text>
<text x="167.1" y="56.9">PC1(ADC1)</text>
<text x="240.1" y="56.9">AIO0</text>
<text x="257.7" y="56.9">PIO3</text>
<text x="143.6" y="62">PD6(AIN0)</text>
<text x="167.1" y="62">PC0(ADC0)</text>
<text x="240.1" y="62">AIO1</text>
<text x="257.7" y="62">PIO2</text>
<text x="143.6" y="67.1">PD7(AIN1)</text>
<text x="173" y="67.1">ADC7</text>
<text x="240.1" y="67.1">RESET</text>
<text x="257.7" y="67.1">PIO1</text>
<text x="143.6" y="72.2">PB0(ICP1)</text>
<text x="143.6" y="77.3">PB1(OC1A)</text>
<text x="172.8" y="72.2">GND3</text>
<text x="173" y="77.3">AREF</text>
<text x="240.1" y="72.2">3.3V</text>
<text x="240.1" y="77.3">GND1</text>
<text x="256.6" y="77.3">GND3</text>
<text x="257.7" y="72.2">PIO0</text>
<text x="143.6" y="82.3">PB2(SS/OC1B)</text>
<text x="173" y="82.3">ADC6</text>
<text x="240.1" y="82.3">NC</text>
<text x="256.6" y="82.3">GND2</text>
<text x="143.6" y="87.4">PB3(MOSI/OC2)</text>
<text x="172.8" y="87.4">AVCC</text>
<text x="240.1" y="87.4">USBD-</text>
<text x="255.3" y="87.4">USBD+</text>
<text x="143.6" y="92.5">PB4(MISO)</text>
<text x="168.6" y="92.5">PB5(SCK)</text>
<text x="240.1" y="92.5">CSB</text>
<text x="258.5" y="92.5">CLK</text>
<text x="240.1" y="97.6">MOSI</text>
<text x="257.1" y="97.6">MISO</text>
<text x="67.4" y="112.8">GND</text>
<text x="67.6" y="110.3">OUT</text>
<text x="29.3" y="115.4">2</text>
<text x="29.3" y="117.9">4</text>
<text x="33.1" y="115.4">1</text>
<text x="33.1" y="117.9">3</text>
<text x="67.6" y="115.4">VCC</text>
<text x="29.3" y="120.4">6</text>
<text x="29.3" y="123">8</text>
<text x="29.3" y="125.5">10</text>
<text x="33.1" y="120.4">5</text>
<text x="33.1" y="123">7</text>
<text x="33.1" y="125.5">9</text>
<text x="29.3" y="128.1">1211</text>
<text x="42" y="148.4">IN</text>
<text x="49.8" y="148.4">OUT</text>
<text x="42" y="156">EN</text>
<text x="47.8" y="156">COMP</text>
<text x="49.4" y="158.8" transform="rotate(-90 49.4 158.8)">GND</text>
</g>
<g font-size="2.3" fill="#f00">
<text x="20.9" y="22.4">MOSI</text>
<text x="69.1" y="19.8">MISO</text>
<text x="69.1" y="22.4">SCK</text>
<text x="69.1" y="24.9">RESET</text>
<text x="193.6" y="30">RESET</text>
<text x="122.5" y="45.2">XTAL1</text>
<text x="122.5" y="50.3">XTAL2</text>
<text x="33.6" y="57.9">IRT1</text>
<text x="33.6" y="63">IRT2</text>
<text x="191.1" y="60.5">BATTDECT</text>
<text x="274.9" y="60.5">STATE</text>
<text x="33.6" y="68.1">IRT3</text>
<text x="119.9" y="70.6">IRR</text>
<text x="33.6" y="73.2">IRT4</text>
<text x="33.6" y="78.3">IRT5</text>
<text x="33.6" y="83.3">IRT6</text>
<text x="33.6" y="88.4">IRT7</text>
<text x="125" y="85.9">MOSI</text>
<text x="33.6" y="93.5">IRT8</text>
<text x="125" y="91">MISO</text>
<text x="193.6" y="91">SCK</text>
<text x="180.9" y="106.2">XTAL1</text>
<text x="15.8" y="113.8">IRT2</text>
<text x="46.3" y="113.8">IRT1</text>
<text x="15.8" y="116.4">IRT4</text>
<text x="15.8" y="118.9">IRT6</text>
<text x="46.3" y="116.4">IRT3</text>
<text x="46.3" y="118.9">IRT5</text>
<text x="13.3" y="124">DGND</text>
<text x="15.8" y="121.4">IRT8</text>
<text x="46.3" y="121.4">IRT7</text>
<text x="46.3" y="124">DGND</text>
<text x="180.9" y="121.4">XTAL2</text>
<text x="15.8" y="126.5">VIRR</text>
<text x="46.3" y="126.5">IRR</text>
<text x="81.8" y="129.1">VIRR</text>
<text x="234.2" y="146.8">BATTDECT</text>
<text x="188.5" y="177.3">STATE</text>
</g>
<g font-size="2.3" fill="#00f">
<text x="87.2" y="65.6">+ C9</text>
<text x="132.9" y="162.1">+ C7</text>
</g>
</svg>
